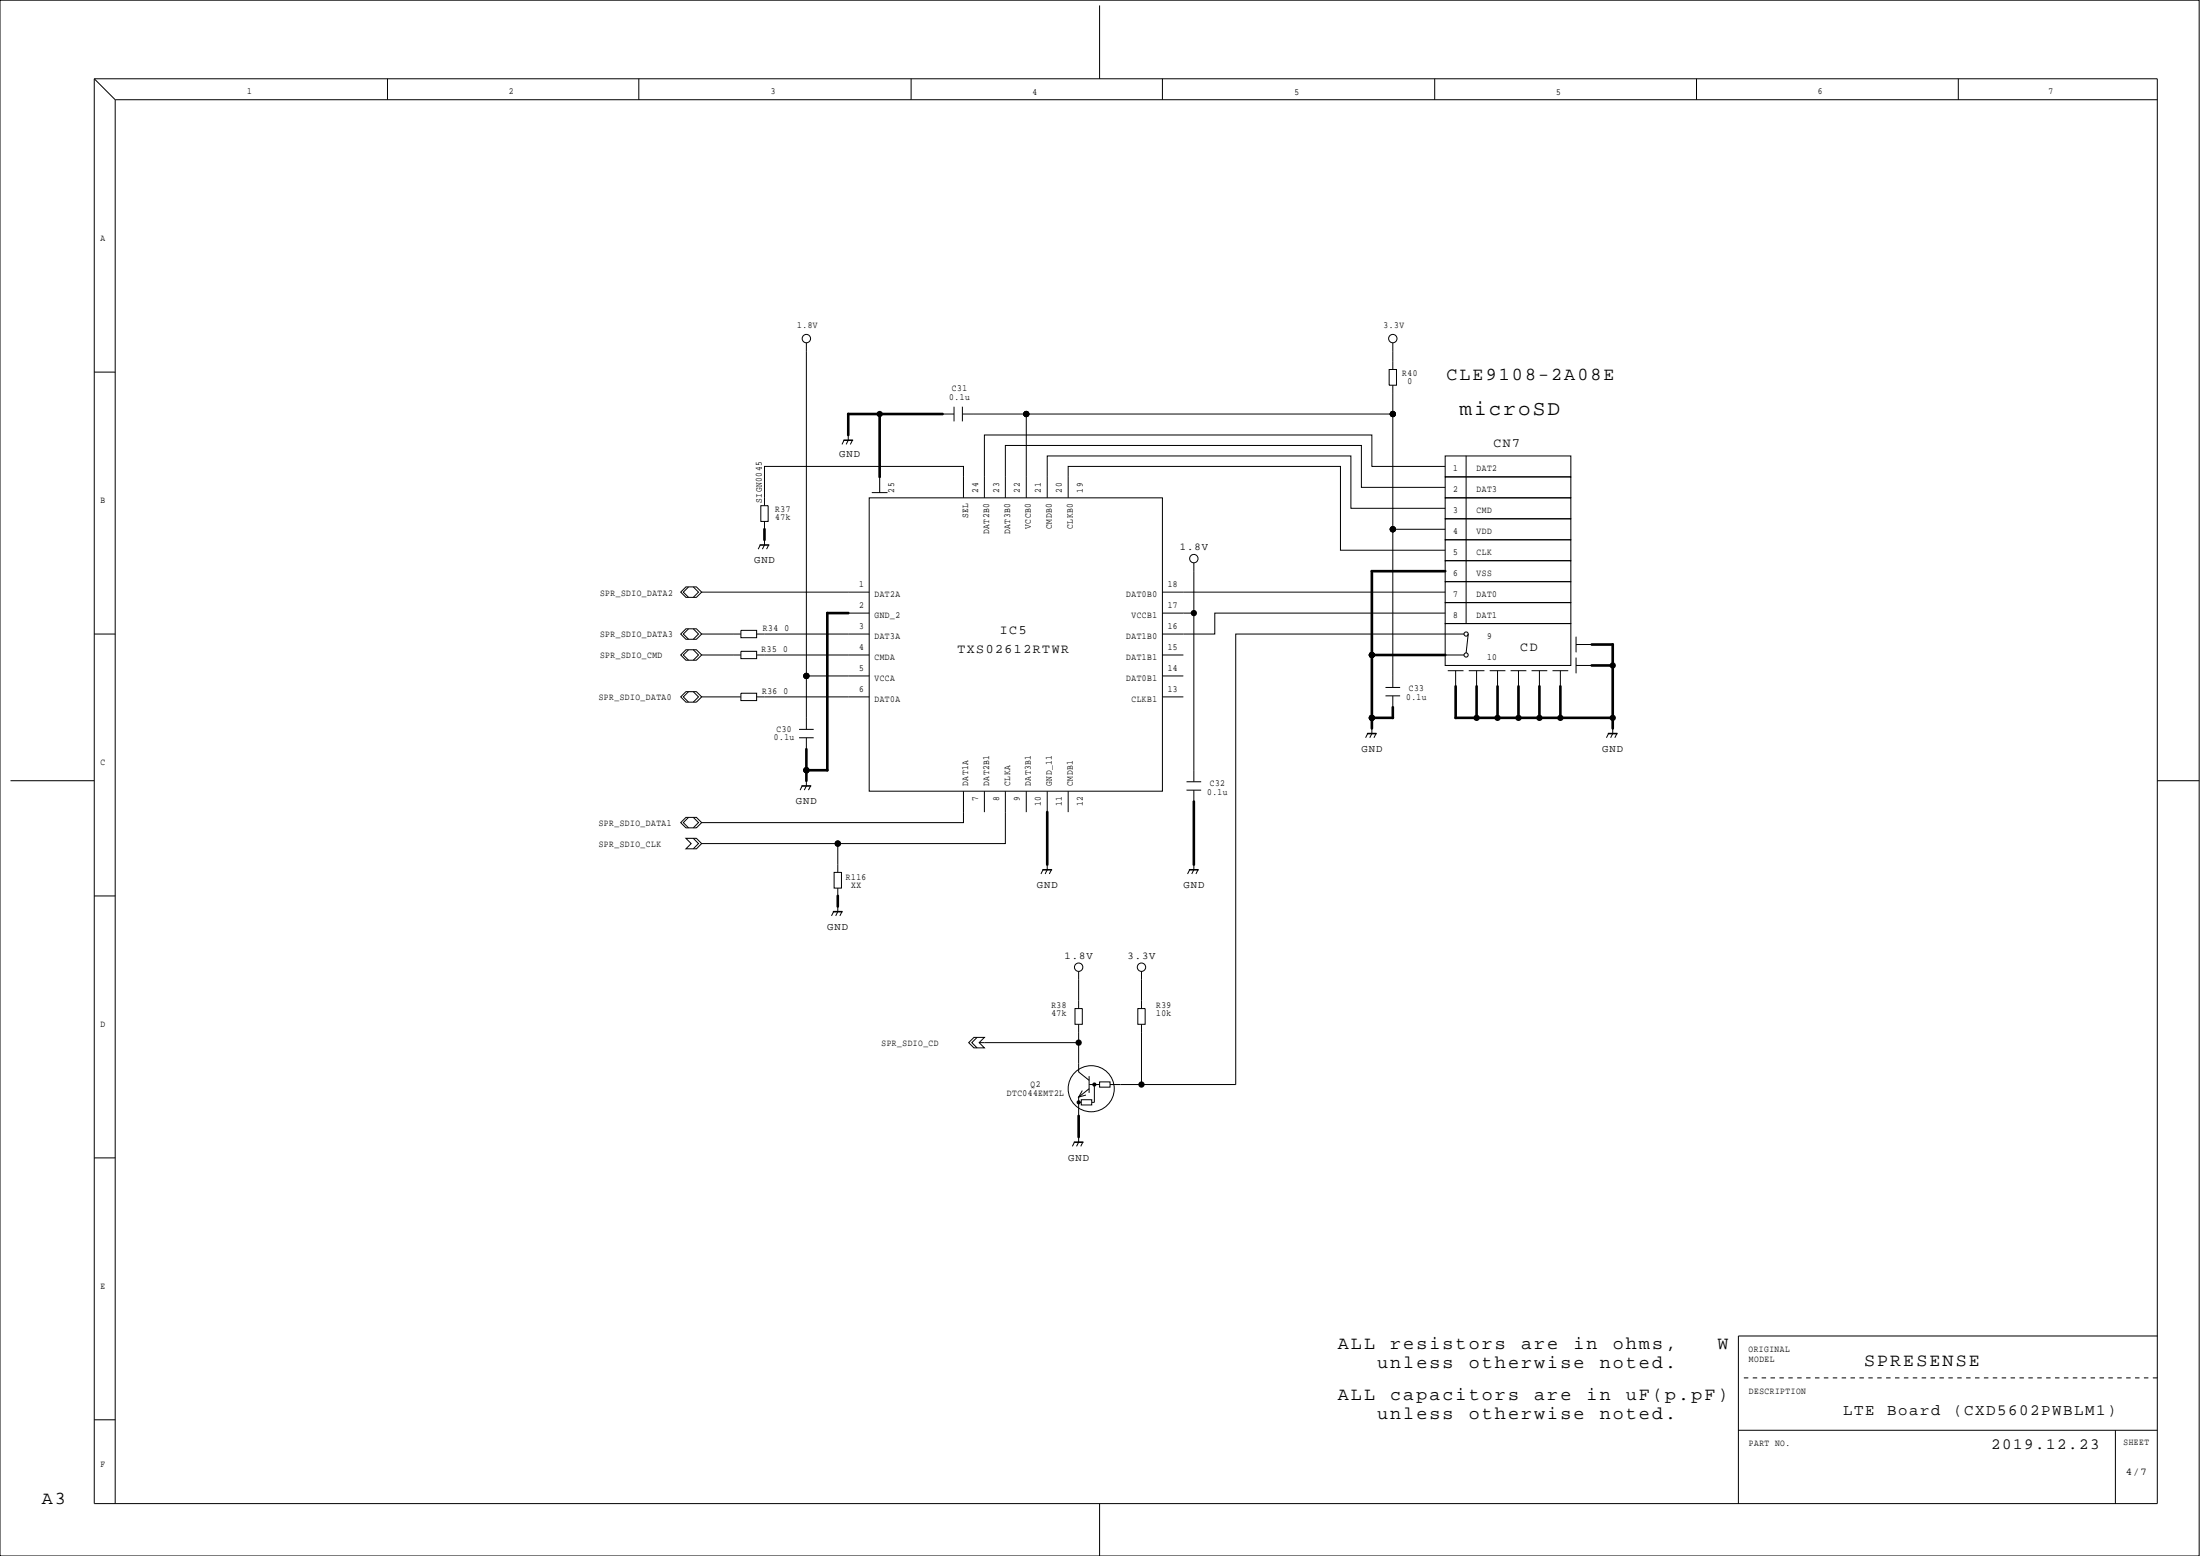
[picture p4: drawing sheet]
<svg xmlns="http://www.w3.org/2000/svg" width="420mm" height="297mm" viewBox="0 0 420 297" stroke-linecap="round" stroke-linejoin="round" font-family="sans-serif">
<g fill="none" stroke="#000" stroke-width=".19">
<path d="M0 0h420v297h-420zM18 15h394v272h-394zM18 15l4 4M22 19h390M22 19v268M74 15v4M122 15v4M174 15v4M210 1v14M222 15v4M274 15v4M324 15v4"/>
<path d="M374 15v4M18 71h4M154 65.4v73.8M180 79h2.2M182.2 77.6v2.8M183.8 77.6v2.8M183.8 79h82.2M196 79v16M265.3 70.5h1.4v3h-1.4zM266 65.4v5.1M266 73.5v57.7M145.3 96.5h1.4v3h-1.4z"/>
<path d="M146 99.5v1.5M161.2 84l-.4 .8M162 83v1l-.4 .8M162.8 84l-.4 .8M166 95h56v56h-56zM166.5 94h3M168 91v3M184 95v-6h-38v7.5M200 95v-8h58v10h18M204 95v-6h52v16h20M276 99h24v4h-24zM276 95h24v4h-24z"/>
<path d="M276 91h24v4h-24zM276 87h24v4h-24zM276 89h-14v-6h-74v12M276 93h-16v-8h-68v10M280 87v32M131 112h2l1 1-1 1h-2l-1-1zM131.5 112l-1 1 1 1M132.4 112l1 1-1 1M134 113h32M145.2 104l-.4 .8M146 103v1l-.4 .8M146.8 104l-.4 .8"/>
<path d="M162 117h4M222 117h6v32.2M222 113h54M228 107.4v9.6M266 101h10M276 119h24v8h-24zM276 115h24v4h-24zM276 111h24v4h-24zM276 107h24v4h-24zM276 103h24v4h-24zM276 117h-44v4h-10M18 121h4"/>
<path d="M131 124h2l1 1-1 1h-2l-1-1zM131 132h2l1 1-1 1h-2l-1-1zM131 120h2l1 1-1 1h-2l-1-1zM131.5 124l-1 1 1 1M131.5 132l-1 1 1 1M131.5 120l-1 1 1 1M132.4 124l1 1-1 1M132.4 132l1 1-1 1M132.4 120l1 1-1 1M134 133h7.5M134 121h7.5M134 125h7.5"/>
<path d="M141.5 124.3h3v1.4h-3zM141.5 132.3h3v1.4h-3zM141.5 120.3h3v1.4h-3zM144.5 121h21.5M144.5 125h21.5M144.5 133h21.5M152.6 139.2h2.8M154 129h12M222 125h4M222 129h4M222 133h4M262 139v1l-.4 .8"/>
<path d="M264.6 132.8h2.8M264.6 131.2h2.8M266 132.8v2.2M276 125h3.6M276.5 128h3M278 128v3M279.6 121h-43.6v86h-18M280.4 121l-.4 3.6M280.5 128h3M282 128v3M284.5 128h3M286 128v3"/>
<path d="M288.5 128h3M290 128v3M292.5 128h3M294 128v3M296.5 128h3M298 128v3M301 123h3M301 121.5v3M301 125.5v3M301 127h3M308 139v1l-.4 .8M2 149h16"/>
<path d="M131 156h2l1 1-1 1h-2l-1-1zM131.5 156l-1 1 1 1M132.4 156l1 1-1 1M152.6 140.8h2.8M153.2 150l-.4 .8M154 149v1l-.4 .8M154 140.8v2.2M154.8 150l-.4 .8M184 151v6h-50M188 151v4M192 151v10h-58M196 151v4"/>
<path d="M200 151v4M204 151v4M226.6 149.2h2.8M226.6 150.8h2.8M228 150.8v2.2M261.2 140l-.4 .8M262.8 140l-.4 .8M307.2 140l-.4 .8M308.8 140l-.4 .8M412 149h8M18 171h4M131 160h2l1 1-1 1h-2l1-1z"/>
<path d="M132.4 160l1 1-1 1M159.2 174l-.4 .8M159.3 166.5h1.4v3h-1.4zM160 173v1l-.4 .8M160 161v5.5M160 169.5v1.5M160.8 174l-.4 .8M199.2 166l-.4 .8M200 165v1l-.4 .8M200.8 166l-.4 .8M227.2 166l-.4 .8M228 165v1l-.4 .8"/>
<path d="M228.8 166l-.4 .8M185 199l1-1h2l-1 1 1 1h-2zM186.6 198l-1 1 1 1M187 199h19M205.3 192.5h1.4v3h-1.4zM206 195.5v9.1l2 1.6M206 185.4v7.1M217.3 192.5h1.4v3h-1.4zM218 195.5v11.5h-6M218 185.4v7.1M205.2 218l-.4 .8M206 217v1l-.4 .8"/>
<path d="M206 210.4h.5M206.5 209.9h2v1h-2zM206.7 208.2l-.7 1.2 1.4-.4M206.8 218l-.4 .8M208 207.8l-2 1.6v3.6M208 205.4v3.2M208 207h2M209 207v3.4h-.5M210 206.5h2v1h-2zM18 221h4M412 255h-80v32M18 271h4"/>
<path d="M332 273h80M333 263h.9M334.7 263h.9M336.4 263h.9M338.1 263h.9M339.8 263h.9M341.5 263h.9M343.2 263h.9M344.9 263h.9M346.6 263h.9M348.3 263h.9M350 263h.9"/>
<path d="M351.7 263h.9M353.4 263h.9M355.1 263h.9M356.8 263h.9M358.5 263h.9M360.2 263h.9M361.9 263h.9M363.6 263h.9M365.3 263h.9M367 263h.9M368.7 263h.9M370.4 263h.8"/>
<path d="M372.1 263h.8M373.8 263h.8M375.5 263h.8M377.2 263h.8M378.9 263h.8M380.6 263h.8M382.3 263h.8M384 263h.8M385.7 263h.8M387.4 263h.8M389.1 263h.8M390.8 263h.8"/>
<path d="M392.5 263h.8M394.2 263h.8M395.9 263h.8M397.6 263h.8M399.3 263h.8M401 263h.8M402.7 263h.8M404 273v14M404.4 263h.8M406.1 263h.8M407.8 263h.8M409.5 263h.8"/>
<path d="M411.2 263h.8M210 287v10"/>
<circle cx="154" cy="64.6" r=".8"/>
<circle cx="266" cy="64.6" r=".8"/>
<circle cx="228" cy="106.6" r=".8"/>
<circle cx="280" cy="125" r=".4"/>
<circle cx="280" cy="121" r=".4"/>
<circle cx="206" cy="184.6" r=".8"/>
<circle cx="218" cy="184.6" r=".8"/>
<circle cx="206" cy="210.4" r=".3"/>
<circle cx="208.4" cy="207.8" r="4.4"/>
<circle cx="209" cy="207" r=".3"/>
</g>
<g fill="#000">
<path d="M161.8 78.9l.3-.1 .2 .2v4l-.3 .3-.2-.3zM161.9 78.8h6.1l.3 .2-.3 .3h-6l-.2-.1zM167.8 78.9l.3-.1 .2 .2v12l-.3 .3-.2-.3zM167.9 78.8h12.1l.3 .2-.3 .3h-12l-.2-.3zM161.1 83.9h1.7l.2 .1-.2 .2h-1.6l-.1-.1zM145.1 104l1.7-.1 .2 .1-.2 .2h-1.6zM145.9 100.8h.2l.2 .2v2l-.3 .3-.2-.3v-2zM157.9 116.8h.2l.2 .2v30l-.3 .3-.2-.3v-30zM157.8 116.9l.2-.1h4l.3 .2-.3 .3h-4l-.2-.1zM261.9 108.8h.2l.2 .2v16l-.3 .3-.2-.3v-16zM261.9 108.8h14.1l.3 .2-.3 .3h-14l-.2-.3zM261.9 136.8h.2l.2 .2v2l-.3 .3-.2-.3v-2z"/>
<path d="M261.9 124.8h.2l.2 .2v12l-.3 .3-.2-.3v-12zM261.9 136.8h4.1l.3 .2-.3 .3h-4l-.2-.3zM261.9 124.8h14.1l.3 .2-.3 .3h-14l-.2-.3zM265.8 134.9l.3-.1 .2 .2v2l-.3 .3-.2-.3zM277.8 130.9l.2-.1 .3 .2v6l-.3 .3-.2-.3zM277.8 136.9l.2-.1h4l.3 .2-.3 .3h-4l-.2-.1zM281.8 130.9l.2-.1 .3 .2v6l-.3 .3-.2-.3zM281.8 136.9l.2-.1h4l.3 .2-.3 .3h-4l-.2-.1zM285.8 130.9l.2-.1 .3 .2v6l-.3 .3-.2-.3zM285.8 136.9l.2-.1h4l.3 .2-.3 .3h-4l-.2-.1zM289.9 130.8h.2l.2 .2v6l-.3 .3-.2-.3v-6zM289.9 136.8h4.1l.3 .2-.3 .3h-4l-.2-.3z"/>
<path d="M293.8 130.9l.2-.1 .3 .2v6l-.3 .3-.2-.3zM293.8 136.9l.2-.1h4l.3 .2-.3 .3h-4l-.2-.1zM297.8 130.9l.2-.1 .3 .2v6l-.3 .3-.2-.3zM297.8 136.9l.2-.1h10l.3 .2-.3 .3h-10l-.2-.1zM303.9 126.8h4.1l.3 .2-.3 .3h-4l-.2-.3zM303.9 122.8h4.1l.3 .2-.3 .3h-4l-.2-.3zM307.9 122.8h.2l.2 .2v4l-.3 .3-.2-.3v-4zM307.8 126.9l.3-.1 .2 .2v10l-.3 .3-.2-.3zM307.9 136.8h.2l.2 .2v2l-.3 .3-.2-.3v-2zM153.1 149.9h1.7l.2 .1-.2 .2h-1.6l-.1-.2zM153.8 146.9l.3-.1 .2 .2v2l-.3 .3-.2-.3zM153.9 142.8h.2l.2 .2v4l-.3 .3-.2-.3v-4z"/>
<path d="M153.9 146.8h4.1l.3 .2-.3 .3h-4l-.2-.3zM199.9 154.8h.2l.2 .2v10l-.3 .3-.2-.3v-10zM227.9 152.8h.2l.2 .2v12l-.3 .3-.2-.3v-12zM261.1 140l1.7-.1 .2 .1-.2 .2h-1.6zM307.1 140l1.7-.1 .2 .1-.2 .2h-1.6zM159.1 174l1.7-.1 .2 .1-.2 .2h-1.6zM159.9 170.8h.2l.2 .2v2l-.3 .3-.2-.3v-2zM199.1 166l1.7-.1 .2 .1-.2 .2h-1.6zM227.1 166l1.7-.1 .2 .1-.2 .2h-1.6zM205.1 218l1.7-.1 .2 .1-.2 .2h-1.6zM205.9 212.8h.2l.2 .2v4l-.3 .3-.2-.3v-4z"/>
<circle cx="168" cy="79" r=".6"/>
<circle cx="196" cy="79" r=".6"/>
<circle cx="266" cy="79" r=".6"/>
<circle cx="228" cy="117" r=".6"/>
<circle cx="266" cy="101" r=".6"/>
<circle cx="154" cy="129" r=".6"/>
<circle cx="262" cy="137" r=".6"/>
<circle cx="262" cy="125" r=".6"/>
<circle cx="282" cy="137" r=".6"/>
<circle cx="286" cy="137" r=".6"/>
<circle cx="290" cy="137" r=".6"/>
<circle cx="294" cy="137" r=".6"/>
<circle cx="298" cy="137" r=".6"/>
<circle cx="308" cy="137" r=".6"/>
<circle cx="308" cy="127" r=".6"/>
<circle cx="154" cy="147" r=".6"/>
<circle cx="160" cy="161" r=".6"/>
<circle cx="206" cy="199" r=".6"/>
<circle cx="206" cy="210.4" r=".3"/>
<circle cx="209" cy="207" r=".3"/>
<circle cx="218" cy="207" r=".6"/>
</g>
<text font-size="4" x="278.7" y="79.3">microSD</text>
<g font-size="3.5">
<text x="276.2" y="72.5">CLE9108-2A08E</text>
<text x="255.5" y="257.4">ALL</text>
<text x="265.5" y="257.4">resistors</text>
<text x="290.5" y="257.4">are</text>
<text x="300.5" y="257.4">in</text>
<text x="308" y="257.4">ohms,</text>
<text x="328" y="257.4">W</text>
<text x="263" y="261.1">unless</text>
<text x="280.5" y="261.1">otherwise</text>
<text x="305.5" y="261.1">noted.</text>
<text x="356" y="260.8">SPRESENSE</text>
<text x="255.5" y="267.2">ALL</text>
<text x="265.5" y="267.2">capacitors</text>
<text x="293" y="267.2">are</text>
<text x="303" y="267.2">in</text>
<text x="310.5" y="267.2">uF(p.pF)</text>
<text x="263" y="270.9">unless</text>
<text x="280.5" y="270.9">otherwise</text>
<text x="305.5" y="270.9">noted.</text>
<text x="8" y="287">A3</text>
</g>
<g font-size="3">
<text x="352" y="270">LTE</text>
<text x="360.4" y="270">Board</text>
<text x="373" y="270">(CXD5602PWBLM1)</text>
<text x="380.3" y="276.5">2019.12.23</text>
</g>
<g font-size="2.5">
<text x="285.2" y="85.3">CN7</text>
<text x="182.9" y="124.6">TXS02612RTWR</text>
<text x="190.9" y="121">IC5</text>
<text x="290.3" y="124.3">CD</text>
</g>
<g font-size="2">
<text x="160.2" y="87.3">GND</text>
<text x="144" y="107.5">GND</text>
<text x="225.3" y="105">1.8V</text>
<text x="260" y="143.5">GND</text>
<text x="306" y="143.5">GND</text>
<text x="152" y="153.5">GND</text>
<text x="198" y="169.5">GND</text>
<text x="226" y="169.5">GND</text>
<text x="158" y="177.5">GND</text>
<text x="203.3" y="183">1.8V</text>
<text x="215.3" y="183">3.3V</text>
<text x="204" y="221.5">GND</text>
<text x="406" y="281.5">4/7</text>
</g>
<g font-size="1.8">
<text x="47.2" y="18">1</text>
<text x="97.2" y="18">2</text>
<text x="147.2" y="18">3</text>
<text x="197.2" y="18">4</text>
<text x="247.2" y="18">5</text>
<text x="297.2" y="18">5</text>
<text x="347.2" y="18">6</text>
<text x="391.2" y="18">7</text>
<text x="19.2" y="46">A</text>
<text x="152.3" y="62.6">1.8V</text>
<text x="264.2" y="62.6">3.3V</text>
<text x="267.8" y="71.7">R40</text>
<text x="181.3" y="76.3">0.1u</text>
<text x="181.8" y="74.7">C31</text>
<text x="268.8" y="73.3">0</text>
<text x="277.5" y="89.9">1</text>
<text x="282" y="89.9">DAT2</text>
<text x="145.5" y="96" transform="rotate(-90 145.5 96)">SIGN0045</text>
<text x="170.8" y="94" transform="rotate(-90 170.8 94)">25</text>
<text x="186.8" y="94" transform="rotate(-90 186.8 94)">24</text>
<text x="190.8" y="94" transform="rotate(-90 190.8 94)">23</text>
<text x="194.8" y="94" transform="rotate(-90 194.8 94)">22</text>
<text x="198.8" y="94" transform="rotate(-90 198.8 94)">21</text>
<text x="202.8" y="94" transform="rotate(-90 202.8 94)">20</text>
<text x="206.8" y="94" transform="rotate(-90 206.8 94)">19</text>
<text x="277.5" y="93.9">2</text>
<text x="282" y="93.9">DAT3</text>
<text x="19.2" y="96">B</text>
<text x="148" y="97.7">R37</text>
<text x="148" y="99.3">47k</text>
<text x="184.9" y="98.9" transform="rotate(-90 184.9 98.9)">SEL</text>
<text x="188.9" y="101.9" transform="rotate(-90 188.9 101.9)">DAT2B0</text>
<text x="192.9" y="101.9" transform="rotate(-90 192.9 101.9)">DAT3B0</text>
<text x="196.9" y="100.9" transform="rotate(-90 196.9 100.9)">VCCB0</text>
<text x="200.9" y="100.9" transform="rotate(-90 200.9 100.9)">CMDB0</text>
<text x="204.9" y="100.9" transform="rotate(-90 204.9 100.9)">CLKB0</text>
<text x="277.5" y="97.9">3</text>
<text x="277.5" y="101.9">4</text>
<text x="282" y="97.9">CMD</text>
<text x="282" y="101.9">VDD</text>
<text x="277.5" y="105.9">5</text>
<text x="282" y="105.9">CLK</text>
<text x="114.6" y="113.7">SPR_SDIO_DATA2</text>
<text x="164.1" y="112">1</text>
<text x="167" y="113.9">DAT2A</text>
<text x="215.1" y="113.9">DAT0B0</text>
<text x="223" y="112">18</text>
<text x="277.5" y="109.9">6</text>
<text x="277.5" y="113.9">7</text>
<text x="282" y="109.9">VSS</text>
<text x="282" y="113.9">DAT0</text>
<text x="164.1" y="116">2</text>
<text x="167" y="117.9">GND_2</text>
<text x="216.1" y="117.9">VCCB1</text>
<text x="223" y="116">17</text>
<text x="277.5" y="117.9">8</text>
<text x="282" y="117.9">DAT1</text>
<text x="114.6" y="125.7">SPR_SDIO_CMD</text>
<text x="114.6" y="121.7">SPR_SDIO_DATA3</text>
<text x="145.5" y="124.4">R35 0</text>
<text x="145.7" y="120.4">R34 0</text>
<text x="164.1" y="120">3</text>
<text x="164.1" y="124">4</text>
<text x="167" y="121.9">DAT3A</text>
<text x="167" y="125.9">CMDA</text>
<text x="215.1" y="125.9">DAT1B1</text>
<text x="215.1" y="121.9">DAT1B0</text>
<text x="223" y="124">15</text>
<text x="223" y="120">16</text>
<text x="284" y="121.9">9</text>
<text x="284" y="125.9">10</text>
<text x="164.1" y="128">5</text>
<text x="167" y="129.9">VCCA</text>
<text x="215.1" y="129.9">DAT0B1</text>
<text x="223" y="128">14</text>
<text x="269" y="131.9">C33</text>
<text x="114.3" y="133.7">SPR_SDIO_DATA0</text>
<text x="145.5" y="132.4">R36 0</text>
<text x="164.1" y="132">6</text>
<text x="167" y="133.9">DAT0A</text>
<text x="216.1" y="133.9">CLKB1</text>
<text x="223" y="132">13</text>
<text x="268.6" y="133.5">0.1u</text>
<text x="147.8" y="141.3">0.1u</text>
<text x="148.3" y="139.7">C30</text>
<text x="19.2" y="146">C</text>
<text x="184.9" y="150" transform="rotate(-90 184.9 150)">DAT1A</text>
<text x="186.8" y="152.9" transform="rotate(-90 186.8 152.9)">7</text>
<text x="188.9" y="150" transform="rotate(-90 188.9 150)">DAT2B1</text>
<text x="190.8" y="152.9" transform="rotate(-90 190.8 152.9)">8</text>
<text x="192.9" y="150" transform="rotate(-90 192.9 150)">CLKA</text>
<text x="194.8" y="152.9" transform="rotate(-90 194.8 152.9)">9</text>
<text x="196.9" y="150" transform="rotate(-90 196.9 150)">DAT3B1</text>
<text x="198.8" y="153.9" transform="rotate(-90 198.8 153.9)">10</text>
<text x="200.9" y="150" transform="rotate(-90 200.9 150)">GND_11</text>
<text x="202.8" y="153.9" transform="rotate(-90 202.8 153.9)">11</text>
<text x="204.9" y="150" transform="rotate(-90 204.9 150)">CMDB1</text>
<text x="206.8" y="153.9" transform="rotate(-90 206.8 153.9)">12</text>
<text x="230.6" y="151.7">0.1u</text>
<text x="231.1" y="150.1">C32</text>
<text x="114.3" y="157.7">SPR_SDIO_DATA1</text>
<text x="114.3" y="161.7">SPR_SDIO_CLK</text>
<text x="161.5" y="167.9">R116</text>
<text x="162.5" y="169.5">XX</text>
<text x="19.2" y="196">D</text>
<text x="200.8" y="192.4">R38</text>
<text x="200.8" y="194">47k</text>
<text x="220.8" y="192.4">R39</text>
<text x="220.8" y="194">10k</text>
<text x="168.3" y="199.7">SPR_SDIO_CD</text>
<text x="192.3" y="209.2">DTC044EMT2L</text>
<text x="196.8" y="207.6">Q2</text>
<text x="19.2" y="246">E</text>
<text x="333.9" y="258.1">ORIGINAL</text>
<text x="334" y="260">MODEL</text>
<text x="334" y="266">DESCRIPTION</text>
<text x="405.6" y="275.8">SHEET</text>
<text x="19.2" y="280">F</text>
<text x="334" y="276">PART NO.</text>
</g>
</svg>
